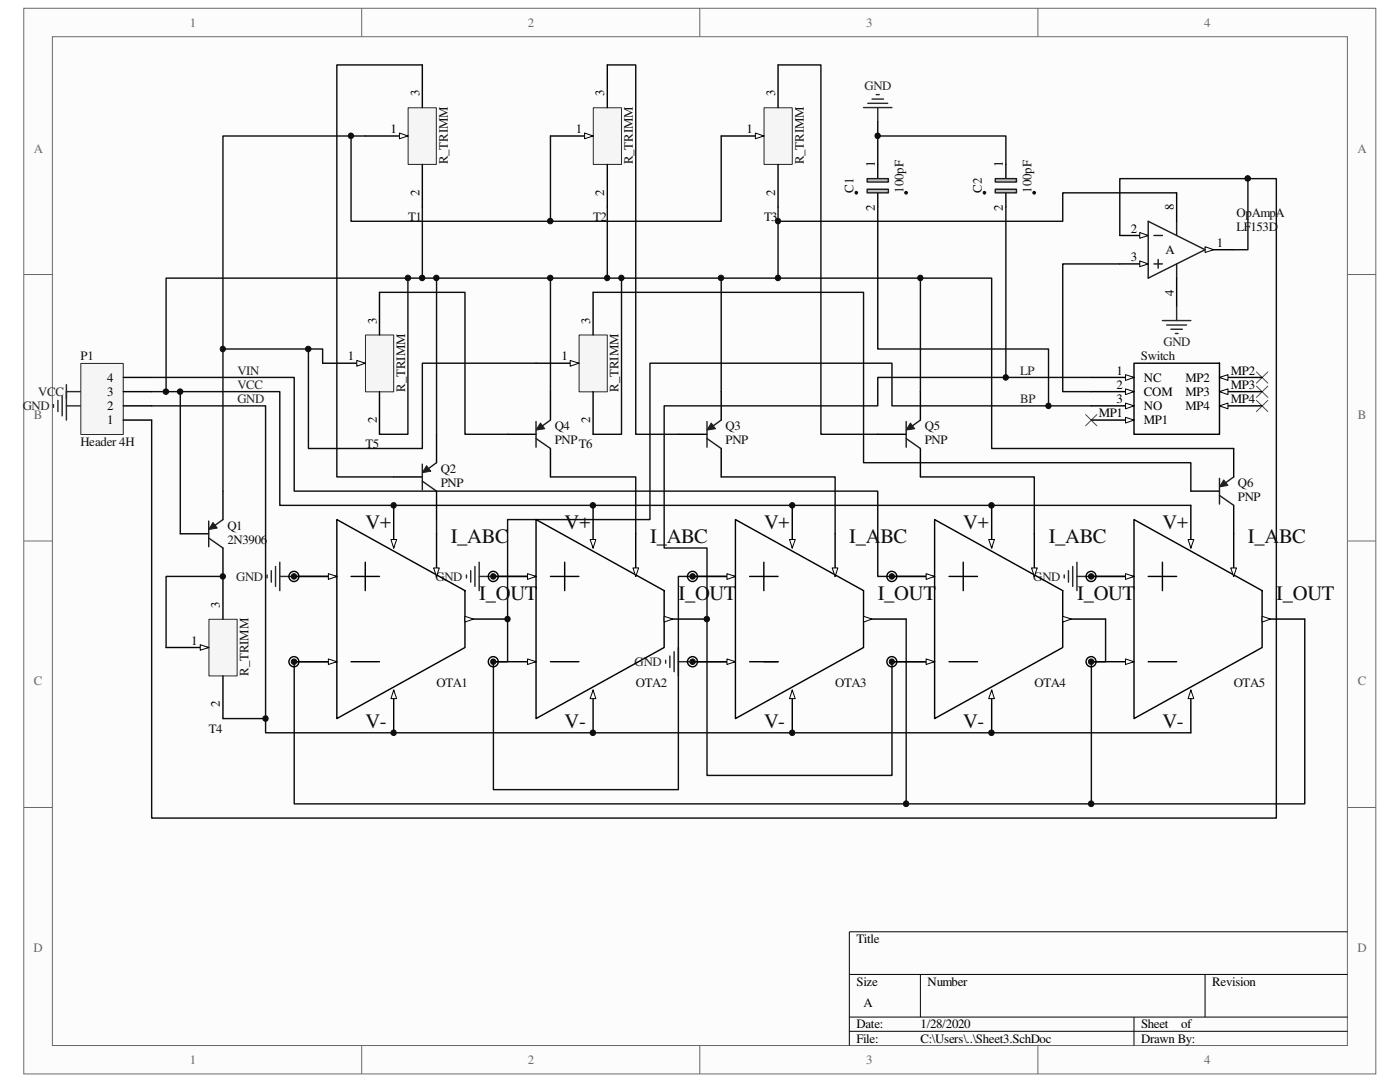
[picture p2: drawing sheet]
<svg xmlns="http://www.w3.org/2000/svg" width="279mm" height="216mm" viewBox="0 0 279 216" stroke-linecap="round" stroke-linejoin="round" font-family="sans-serif">
<path d="M4.8 1.7h269.8v212.6h-269.8z" fill="#fcfcfc"/>
<path d="M4.7 1.7h269.9v212.6h-269.9z" fill="none" stroke="#6a6a6a" stroke-width=".2"/>
<path d="M10.5 7.4h258.4v201.2h-258.4z" fill="#fcfcfc"/>
<g fill="none" stroke="#6a6a6a" stroke-width=".2">
<path d="M10.5 7.3h258.4v201.3h-258.4zM72.2 1.6v5.7M139.7 1.6v5.7M207.1 1.6v5.7M4.7 54.8h5.7M268.9 54.8h5.7M4.7 107.9h5.7M268.9 107.9h5.7M4.7 161.1h5.7M268.9 161.1h5.7M72.2 208.6v5.7M139.7 208.6v5.7"/>
<path d="M207.1 208.6v5.7"/>
</g>
<path d="M169.5 194.4h99.4M183.7 194.4v8.5M240.5 194.4v8.5M268.9 185.9h-99.4v22.7M169.5 202.9h99.4M169.5 205.8h99.4M226.3 202.9v5.7" fill="none" stroke="#000" stroke-width=".2"/>
<path d="M223.5 47h5.7" fill="none" stroke="#000" stroke-width=".28"/>
<path d="M227.5 46.4l1.7 .6-1.7 .5z" fill="#fcfcfc"/>
<path d="M227.5 46.4l1.7 .6-1.7 .5z" fill="none" stroke="#000" stroke-width=".2"/>
<path d="M223.5 52.7h5.7" fill="none" stroke="#000" stroke-width=".28"/>
<path d="M227.5 52.1l1.7 .6-1.7 .5z" fill="#fcfcfc"/>
<path d="M227.5 52.1l1.7 .6-1.7 .5z" fill="none" stroke="#000" stroke-width=".2"/>
<path d="M240.5 49.8h5.7" fill="none" stroke="#000" stroke-width=".28"/>
<path d="M240.5 49.2l1.7 .6-1.7 .6z" fill="#fcfcfc"/>
<path d="M240.5 49.2l1.7 .6-1.7 .6z" fill="none" stroke="#000" stroke-width=".2"/>
<path d="M229.2 44.2l11.3 5.6-11.3 5.7zM230.3 47h1.7M230.3 52.7h1.7M231.1 51.8v1.7M234.8 44.2v2.8M234.8 52.7v2.8M41.7 104v5.1M41.7 107.4l2.8 1.9M44.5 103.7l-2 1.4" fill="none" stroke="#1c1c1c" stroke-width=".28"/>
<path d="M234.8 38.5v5.7M234.8 55.5v5.7M44.5 98v5.7M36 106.5h5.7M44.5 109.3v5.7" fill="none" stroke="#000" stroke-width=".28"/>
<path d="M42.5 104.3l.8 1.1-1.6 .3z" fill="#1c1c1c"/>
<path d="M42.5 104.3l.8 1.1-1.6 .3z" fill="none" stroke="#1c1c1c" stroke-width=".2"/>
<path d="M70.1 27.1v17.1h39.8v-17.1M143.9 27.1v17.1h-34M36 78.1v28.4M44.5 115h-11.4v14.2" fill="none" stroke="#0e0e0e" stroke-width=".28"/>
<path d="M11.6 79.9v2.2M12.4 79v4M13.3 76.8v7M13.3 78.1h2.8M10.7 80.7v.6M13.3 81h2.8" fill="none" stroke="#262626" stroke-width=".28"/>
<path d="M175.2 32.8v2.8M175.2 38.5v2.8" fill="none" stroke="#000" stroke-width=".28"/>
<path d="M173.1 37.8h4.2v.7h-4.2z" fill-rule="evenodd" fill="#c0c0c0"/>
<path d="M173.1 37.8h4.2v.7h-4.2z" fill="none" stroke="#1c1c1c" stroke-width=".28"/>
<path d="M173.1 35.6h4.2v.7h-4.2z" fill-rule="evenodd" fill="#c0c0c0"/>
<path d="M173.1 35.6h4.2v.7h-4.2z" fill="none" stroke="#1c1c1c" stroke-width=".28"/>
<circle cx="170.9" cy="38.5" r=".27" fill="#0e0e0e"/>
<circle cx="170.9" cy="38.5" r=".27" fill="none" stroke="#0e0e0e" stroke-width=".2"/>
<circle cx="180.8" cy="38.5" r=".27" fill="#0e0e0e"/>
<circle cx="180.8" cy="38.5" r=".27" fill="none" stroke="#0e0e0e" stroke-width=".2"/>
<path d="M200.7 32.8v2.8M200.7 38.5v2.8" fill="none" stroke="#000" stroke-width=".28"/>
<path d="M198.6 37.8h4.3v.7h-4.3z" fill-rule="evenodd" fill="#c0c0c0"/>
<path d="M198.6 37.8h4.3v.7h-4.3z" fill="none" stroke="#1c1c1c" stroke-width=".28"/>
<path d="M198.6 35.6h4.3v.7h-4.3z" fill-rule="evenodd" fill="#c0c0c0"/>
<path d="M198.6 35.6h4.3v.7h-4.3z" fill="none" stroke="#1c1c1c" stroke-width=".28"/>
<circle cx="196.5" cy="38.5" r=".27" fill="#0e0e0e"/>
<circle cx="196.5" cy="38.5" r=".27" fill="none" stroke="#0e0e0e" stroke-width=".2"/>
<circle cx="206.4" cy="38.5" r=".28" fill="#0e0e0e"/>
<circle cx="206.4" cy="38.5" r=".28" fill="none" stroke="#0e0e0e" stroke-width=".2"/>
<path d="M174 19.8h2.3M174.9 18.9h.6M172.3 21.5h5.7M173.2 20.6h4M175.2 21.5v2.8M232 64h5.7M232.8 64.9h4M233.7 65.7h2.3M234.6 66.5h.5M234.8 61.2v2.8" fill="none" stroke="#262626" stroke-width=".28"/>
<path d="M72.9 27.1h-28.4v70.9M175.2 27.1h25.5v5.7M175.2 24.3v8.5M234.8 38.5h-22.7v5.7h-56.8M84.3 41.3v14.2M121.2 41.3v14.2M223.5 52.7h-11.4v25.4h5.7M33.1 78.1v-22.6h110.8v22.6" fill="none" stroke="#0e0e0e" stroke-width=".28"/>
<path d="M250.7 74.2l2.3 2.3M250.7 77l2.3 2.3M250.7 79.9l2.3 2.2M253 74.2l-2.3 2.3M253 77l-2.3 2.3M253 79.9l-2.3 2.2M216.7 82.7l2.2 2.3M218.9 82.7l-2.2 2.3" fill="none" stroke="#4c4c4c" stroke-width=".2"/>
<path d="M217.8 75.3h8.5M226.3 72.5h17.1v14.2h-17.1z" fill="none" stroke="#000" stroke-width=".28"/>
<path d="M224.6 74.8l1.7 .5-1.7 .6z" fill="#fcfcfc"/>
<path d="M224.6 74.8l1.7 .5-1.7 .6z" fill="none" stroke="#000" stroke-width=".2"/>
<path d="M217.8 78.1h8.5" fill="none" stroke="#000" stroke-width=".28"/>
<path d="M224.6 77.6l1.7 .5-1.7 .6z" fill="#fcfcfc"/>
<path d="M224.6 77.6l1.7 .5-1.7 .6z" fill="none" stroke="#000" stroke-width=".2"/>
<path d="M217.8 81h8.5" fill="none" stroke="#000" stroke-width=".28"/>
<path d="M224.6 80.4l1.7 .6-1.7 .6z" fill="#fcfcfc"/>
<path d="M224.6 80.4l1.7 .6-1.7 .6z" fill="none" stroke="#000" stroke-width=".2"/>
<path d="M217.8 83.8h8.5" fill="none" stroke="#000" stroke-width=".28"/>
<path d="M224.6 83.3l1.7 .5-1.7 .6z" fill="#fcfcfc"/>
<path d="M224.6 83.3l1.7 .5-1.7 .6z" fill="none" stroke="#000" stroke-width=".2"/>
<path d="M243.4 75.3h8.5" fill="none" stroke="#000" stroke-width=".28"/>
<path d="M243.4 75.3l1.7-.5v1.1z" fill="#fcfcfc"/>
<path d="M243.4 75.3l1.7-.5v1.1z" fill="none" stroke="#000" stroke-width=".2"/>
<path d="M243.4 78.1h8.5" fill="none" stroke="#000" stroke-width=".28"/>
<path d="M243.4 78.1l1.7-.5v1.1z" fill="#fcfcfc"/>
<path d="M243.4 78.1l1.7-.5v1.1z" fill="none" stroke="#000" stroke-width=".2"/>
<path d="M243.4 81h8.5" fill="none" stroke="#000" stroke-width=".28"/>
<path d="M243.4 81l1.7-.6v1.2z" fill="#fcfcfc"/>
<path d="M243.4 81l1.7-.6v1.2z" fill="none" stroke="#000" stroke-width=".2"/>
<path d="M16.2 72.6h8.4v14.1h-8.4z" fill="#f5f5f5"/>
<path d="M16.1 72.5h8.5v14.2h-8.5z" fill="none" stroke="#262626" stroke-width=".2"/>
<path d="M24.6 78.1h5.7M24.6 75.3h5.7M24.6 83.8h5.7M24.6 81h5.7" fill="none" stroke="#000" stroke-width=".28"/>
<path d="M249 35.6v14.2h-2.8M223.5 47v-11.4h31.2v127.6h-224.4v-79.4" fill="none" stroke="#0e0e0e" stroke-width=".28"/>
<path d="M81.5 21.5h5.6v11.3h-5.6z" fill="#f5f5f5"/>
<path d="M81.4 21.5h5.7v11.3h-5.7z" fill="none" stroke="#262626" stroke-width=".2"/>
<path d="M84.3 13v8.5M72.9 27.1h8.5M84.3 32.8v8.5" fill="none" stroke="#000" stroke-width=".28"/>
<path d="M79.7 26.5l1.7 .6-1.7 .6z" fill="#fcfcfc"/>
<path d="M79.7 26.5l1.7 .6-1.7 .6z" fill="none" stroke="#000" stroke-width=".2"/>
<path d="M118.4 21.5h5.6v11.3h-5.6z" fill="#f5f5f5"/>
<path d="M118.4 21.5h5.6v11.3h-5.6z" fill="none" stroke="#262626" stroke-width=".2"/>
<path d="M121.2 13v8.5M109.9 27.1h8.5M121.2 32.8v8.5" fill="none" stroke="#000" stroke-width=".28"/>
<path d="M116.7 26.5l1.7 .6-1.7 .6z" fill="#fcfcfc"/>
<path d="M116.7 26.5l1.7 .6-1.7 .6z" fill="none" stroke="#000" stroke-width=".2"/>
<path d="M152.5 21.5h5.6v11.3h-5.6z" fill="#f5f5f5"/>
<path d="M152.5 21.5h5.6v11.3h-5.6z" fill="none" stroke="#262626" stroke-width=".2"/>
<path d="M155.3 13v8.5M143.9 27.1h8.5M155.3 32.8v8.5" fill="none" stroke="#000" stroke-width=".28"/>
<path d="M150.7 26.5l1.7 .6-1.7 .6z" fill="#fcfcfc"/>
<path d="M150.7 26.5l1.7 .6-1.7 .6z" fill="none" stroke="#000" stroke-width=".2"/>
<path d="M41.7 123.6h5.6v11.3h-5.6z" fill="#f5f5f5"/>
<path d="M41.7 123.6h5.6v11.3h-5.6z" fill="none" stroke="#262626" stroke-width=".2"/>
<path d="M44.5 115v8.5M33.1 129.2h8.6M44.5 134.9v8.5" fill="none" stroke="#000" stroke-width=".28"/>
<path d="M40 128.7l1.7 .5-1.7 .6z" fill="#fcfcfc"/>
<path d="M40 128.7l1.7 .5-1.7 .6z" fill="none" stroke="#000" stroke-width=".2"/>
<path d="M78.6 95.2h5.7M87.1 86.7v5.6M87.1 98v5.7" fill="none" stroke="#000" stroke-width=".28"/>
<path d="M84.3 92.6v5.1M84.3 96l2.8 2M87.1 92.3l-2 1.5" fill="none" stroke="#1c1c1c" stroke-width=".28"/>
<path d="M85.1 92.9l.9 1.1-1.7 .3z" fill="#1c1c1c"/>
<path d="M85.1 92.9l.9 1.1-1.7 .3z" fill="none" stroke="#1c1c1c" stroke-width=".2"/>
<path d="M143.9 78.1v5.7M135.4 86.7h5.7M143.9 89.5v5.7" fill="none" stroke="#000" stroke-width=".28"/>
<path d="M141.1 84.1v5.1M141.1 87.5l2.8 2M143.9 83.8l-2 1.5" fill="none" stroke="#1c1c1c" stroke-width=".28"/>
<path d="M141.9 84.4l.9 1.2-1.7 .2z" fill="#1c1c1c"/>
<path d="M141.9 84.4l.9 1.2-1.7 .2z" fill="none" stroke="#1c1c1c" stroke-width=".2"/>
<path d="M183.7 78.1v5.7M175.2 86.7h5.6M183.7 89.5v5.7" fill="none" stroke="#000" stroke-width=".28"/>
<path d="M180.8 84.1v5.1M180.8 87.5l2.9 2M183.7 83.8l-2 1.5" fill="none" stroke="#1c1c1c" stroke-width=".28"/>
<path d="M181.7 84.4l.8 1.2-1.7 .2z" fill="#1c1c1c"/>
<path d="M181.7 84.4l.8 1.2-1.7 .2z" fill="none" stroke="#1c1c1c" stroke-width=".2"/>
<path d="M121.2 13h5.7v73.7h8.5M155.3 13h8.5v73.7h11.4M87.1 55.5v31.2M155.3 55.5h28.4v22.6M155.3 41.3v14.2h-11.4M200.7 41.3v34h17.1M30.3 81h22.7v62.4h-8.5M152.4 132h2.9" fill="none" stroke="#0e0e0e" stroke-width=".28"/>
<path d="M109.9 78.1v5.7M101.3 86.7h5.7M109.9 89.5v5.7" fill="none" stroke="#000" stroke-width=".28"/>
<path d="M107 84.1v5.1M107 87.5l2.9 2M109.9 83.8l-2 1.5" fill="none" stroke="#1c1c1c" stroke-width=".28"/>
<path d="M107.9 84.4l.8 1.2-1.7 .2z" fill="#1c1c1c"/>
<path d="M107.9 84.4l.8 1.2-1.7 .2z" fill="none" stroke="#1c1c1c" stroke-width=".2"/>
<path d="M237.7 98h5.7M246.2 89.5v5.7M246.2 100.8v5.7" fill="none" stroke="#000" stroke-width=".28"/>
<path d="M243.4 95.5v5.1M243.4 98.8l2.8 2M246.2 95.2l-2 1.4" fill="none" stroke="#1c1c1c" stroke-width=".28"/>
<path d="M244.2 95.8l.9 1.1-1.7 .3z" fill="#1c1c1c"/>
<path d="M244.2 95.8l.9 1.1-1.7 .3z" fill="none" stroke="#1c1c1c" stroke-width=".2"/>
<path d="M73 66.9h5.6v11.3h-5.6z" fill="#f5f5f5"/>
<path d="M72.9 66.8h5.7v11.4h-5.7z" fill="none" stroke="#262626" stroke-width=".2"/>
<path d="M75.7 58.3v8.5M64.4 72.5h8.5M75.7 78.1v8.6" fill="none" stroke="#000" stroke-width=".28"/>
<path d="M71.2 71.9l1.7 .6-1.7 .6z" fill="#fcfcfc"/>
<path d="M71.2 71.9l1.7 .6-1.7 .6z" fill="none" stroke="#000" stroke-width=".2"/>
<path d="M115.6 66.9h5.6v11.3h-5.6z" fill="#f5f5f5"/>
<path d="M115.6 66.8h5.6v11.4h-5.6z" fill="none" stroke="#262626" stroke-width=".2"/>
<path d="M118.4 58.3v8.5M107 72.5h8.5M118.4 78.1v8.6" fill="none" stroke="#000" stroke-width=".28"/>
<path d="M113.8 71.9l1.7 .6-1.7 .6z" fill="#fcfcfc"/>
<path d="M113.8 71.9l1.7 .6-1.7 .6z" fill="none" stroke="#000" stroke-width=".2"/>
<g fill="none" stroke="#0e0e0e" stroke-width=".28">
<path d="M75.7 58.3h17.1v28.4h8.5M81.4 55.5v31.2h-5.7M124 55.5v31.2h-5.6M175.2 41.3v28.3h34.1v11.4h8.5M30.3 78.1h25.5v22.7h181.9M30.3 75.3h28.4v22.7h116.5v17h11.3M44.5 69.6h19.9v2.9M61.6 69.6v19.9h22.7v-17h22.7M200.7 75.3h-25.5v5.7h-42.7v28.3h8.6v45.4h36.9v-22.7h8.5M209.3 81h-31.3v-8.5h-48.3v31.2h-28.4v28.3h-2.8v25.6h36.9v-42.6h11.4M58.7 115h8.5M98.5 115h8.5"/>
<path d="M217.8 115h8.5M138.3 132h8.5M180.8 123.5v36.9M220.6 123.5v8.5h-2.8v28.4M260.4 123.5v36.9h-201.7v-28.4h8.5M53 143.4v2.8h184.7"/>
</g>
<g fill="none" stroke="#262626" stroke-width=".28">
<path d="M53.3 114.7v.6M54.1 113.9v2.3M55 113v4M55.8 112.2v5.7M55.8 115h2.9M93.1 114.7v.6M93.9 113.9v2.3M94.8 113v4M95.6 115h2.9M95.6 112.2v5.7M212.4 114.7v.6M213.2 113.9v2.3"/>
<path d="M214.1 113v4M214.9 115h2.9M214.9 112.2v5.7M132.8 131.7v.6M133.7 130.9v2.3M134.5 130v4M135.4 129.2v5.7M135.4 132h2.9"/>
</g>
<path d="M58.7 115h8.5M67.2 103.7l25.6 14.2v11.3l-25.6 14.2z" fill="none" stroke="#000" stroke-width=".28"/>
<path d="M65.5 114.5l1.7 .5-1.7 .6z" fill="#fcfcfc"/>
<path d="M65.5 114.5l1.7 .5-1.7 .6z" fill="none" stroke="#000" stroke-width=".2"/>
<path d="M58.7 132h8.5" fill="none" stroke="#000" stroke-width=".28"/>
<path d="M65.5 131.5l1.7 .5-1.7 .6z" fill="#fcfcfc"/>
<path d="M65.5 131.5l1.7 .5-1.7 .6z" fill="none" stroke="#000" stroke-width=".2"/>
<path d="M92.8 123.5h8.5" fill="none" stroke="#000" stroke-width=".28"/>
<path d="M92.8 123l1.7 .5-1.7 .6z" fill="#fcfcfc"/>
<path d="M92.8 123l1.7 .5-1.7 .6z" fill="none" stroke="#000" stroke-width=".2"/>
<path d="M78.6 100.8v8.5" fill="none" stroke="#000" stroke-width=".28"/>
<path d="M78 107.7h1.2l-.6 1.6z" fill="#fcfcfc"/>
<path d="M78 107.7h1.2l-.6 1.6z" fill="none" stroke="#000" stroke-width=".2"/>
<path d="M78.6 137.7v8.5" fill="none" stroke="#000" stroke-width=".28"/>
<path d="M78.6 137.7l.6 1.7h-1.2z" fill="#fcfcfc"/>
<path d="M78.6 137.7l.6 1.7h-1.2z" fill="none" stroke="#000" stroke-width=".2"/>
<path d="M70.1 115h5.6M72.9 112.2v5.7M87.1 106.5v8.5M70.1 132h5.6" fill="none" stroke="#000" stroke-width=".28"/>
<path d="M86.5 113.3h1.2l-.6 1.7z" fill="#fcfcfc"/>
<path d="M86.5 113.3h1.2l-.6 1.7z" fill="none" stroke="#000" stroke-width=".2"/>
<g fill="none" stroke="#000" stroke-width=".28">
<path d="M98.5 115h8.5M107 103.7l25.5 14.2v11.3l-25.5 14.2z"/>
<circle cx="58.6" cy="115" r="1"/>
<circle cx="58.6" cy="132" r="1"/>
</g>
<path d="M105.3 114.5l1.7 .5-1.7 .6z" fill="#fcfcfc"/>
<path d="M105.3 114.5l1.7 .5-1.7 .6z" fill="none" stroke="#000" stroke-width=".2"/>
<path d="M98.5 132h8.5" fill="none" stroke="#000" stroke-width=".28"/>
<path d="M105.3 131.5l1.7 .5-1.7 .6z" fill="#fcfcfc"/>
<path d="M105.3 131.5l1.7 .5-1.7 .6z" fill="none" stroke="#000" stroke-width=".2"/>
<path d="M132.5 123.5h8.6" fill="none" stroke="#000" stroke-width=".28"/>
<path d="M132.5 123l1.8 .5-1.8 .6z" fill="#fcfcfc"/>
<path d="M132.5 123l1.8 .5-1.8 .6z" fill="none" stroke="#000" stroke-width=".2"/>
<path d="M118.4 100.8v8.5" fill="none" stroke="#000" stroke-width=".28"/>
<path d="M117.8 107.7h1.1l-.5 1.6z" fill="#fcfcfc"/>
<path d="M117.8 107.7h1.1l-.5 1.6z" fill="none" stroke="#000" stroke-width=".2"/>
<path d="M118.4 137.7v8.5" fill="none" stroke="#000" stroke-width=".28"/>
<path d="M118.4 137.7l.5 1.7h-1.1z" fill="#fcfcfc"/>
<path d="M118.4 137.7l.5 1.7h-1.1z" fill="none" stroke="#000" stroke-width=".2"/>
<path d="M109.9 115h5.6M112.7 112.2v5.7M126.9 106.5v8.5M109.9 132h5.6" fill="none" stroke="#000" stroke-width=".28"/>
<path d="M126.3 113.3h1.2l-.6 1.7z" fill="#fcfcfc"/>
<path d="M126.3 113.3h1.2l-.6 1.7z" fill="none" stroke="#000" stroke-width=".2"/>
<g fill="none" stroke="#000" stroke-width=".28">
<path d="M138.3 115h8.5M146.8 103.7l25.5 14.2v11.3l-25.5 14.2z"/>
<circle cx="98.4" cy="115" r="1.01"/>
<circle cx="98.4" cy="132" r="1.01"/>
</g>
<path d="M145.1 114.5l1.7 .5-1.7 .6z" fill="#fcfcfc"/>
<path d="M145.1 114.5l1.7 .5-1.7 .6z" fill="none" stroke="#000" stroke-width=".2"/>
<path d="M138.3 132h8.5" fill="none" stroke="#000" stroke-width=".28"/>
<path d="M145.1 131.5l1.7 .5-1.7 .6z" fill="#fcfcfc"/>
<path d="M145.1 131.5l1.7 .5-1.7 .6z" fill="none" stroke="#000" stroke-width=".2"/>
<path d="M172.3 123.5h8.5" fill="none" stroke="#000" stroke-width=".28"/>
<path d="M172.3 123l1.7 .5-1.7 .6z" fill="#fcfcfc"/>
<path d="M172.3 123l1.7 .5-1.7 .6z" fill="none" stroke="#000" stroke-width=".2"/>
<path d="M158.1 100.8v8.5" fill="none" stroke="#000" stroke-width=".28"/>
<path d="M157.6 107.7h1.1l-.6 1.6z" fill="#fcfcfc"/>
<path d="M157.6 107.7h1.1l-.6 1.6z" fill="none" stroke="#000" stroke-width=".2"/>
<path d="M158.1 137.7v8.5" fill="none" stroke="#000" stroke-width=".28"/>
<path d="M158.1 137.7l.6 1.7h-1.1z" fill="#fcfcfc"/>
<path d="M158.1 137.7l.6 1.7h-1.1z" fill="none" stroke="#000" stroke-width=".2"/>
<path d="M149.6 115h5.7M152.4 112.2v5.7M166.7 106.5v8.5M149.6 132h5.7" fill="none" stroke="#000" stroke-width=".28"/>
<path d="M166.1 113.3h1.1l-.5 1.7z" fill="#fcfcfc"/>
<path d="M166.1 113.3h1.1l-.5 1.7z" fill="none" stroke="#000" stroke-width=".2"/>
<g fill="none" stroke="#000" stroke-width=".28">
<path d="M178 115h8.5M186.5 103.7l25.6 14.2v11.3l-25.6 14.2z"/>
<circle cx="138.2" cy="115" r="1"/>
<circle cx="138.2" cy="132" r="1"/>
</g>
<path d="M184.8 114.5l1.7 .5-1.7 .6z" fill="#fcfcfc"/>
<path d="M184.8 114.5l1.7 .5-1.7 .6z" fill="none" stroke="#000" stroke-width=".2"/>
<path d="M178 132h8.5" fill="none" stroke="#000" stroke-width=".28"/>
<path d="M184.8 131.5l1.7 .5-1.7 .6z" fill="#fcfcfc"/>
<path d="M184.8 131.5l1.7 .5-1.7 .6z" fill="none" stroke="#000" stroke-width=".2"/>
<path d="M212.1 123.5h8.5" fill="none" stroke="#000" stroke-width=".28"/>
<path d="M212.1 123l1.7 .5-1.7 .6z" fill="#fcfcfc"/>
<path d="M212.1 123l1.7 .5-1.7 .6z" fill="none" stroke="#000" stroke-width=".2"/>
<path d="M197.9 100.8v8.5" fill="none" stroke="#000" stroke-width=".28"/>
<path d="M197.3 107.7h1.2l-.6 1.6z" fill="#fcfcfc"/>
<path d="M197.3 107.7h1.2l-.6 1.6z" fill="none" stroke="#000" stroke-width=".2"/>
<path d="M197.9 137.7v8.5" fill="none" stroke="#000" stroke-width=".28"/>
<path d="M197.9 137.7l.6 1.7h-1.2z" fill="#fcfcfc"/>
<path d="M197.9 137.7l.6 1.7h-1.2z" fill="none" stroke="#000" stroke-width=".2"/>
<path d="M189.4 115h5.7M192.2 112.2v5.7M206.4 106.5v8.5M189.4 132h5.7" fill="none" stroke="#000" stroke-width=".28"/>
<path d="M205.9 113.3h1.1l-.6 1.7z" fill="#fcfcfc"/>
<path d="M205.9 113.3h1.1l-.6 1.7z" fill="none" stroke="#000" stroke-width=".2"/>
<g fill="none" stroke="#000" stroke-width=".28">
<path d="M217.8 115h8.5M226.3 103.7l25.6 14.2v11.3l-25.6 14.2z"/>
<circle cx="178" cy="115" r="1.01"/>
<circle cx="178" cy="132" r="1.01"/>
</g>
<path d="M224.6 114.5l1.7 .5-1.7 .6z" fill="#fcfcfc"/>
<path d="M224.6 114.5l1.7 .5-1.7 .6z" fill="none" stroke="#000" stroke-width=".2"/>
<path d="M217.8 132h8.5" fill="none" stroke="#000" stroke-width=".28"/>
<path d="M224.6 131.5l1.7 .5-1.7 .6z" fill="#fcfcfc"/>
<path d="M224.6 131.5l1.7 .5-1.7 .6z" fill="none" stroke="#000" stroke-width=".2"/>
<path d="M251.9 123.5h8.5" fill="none" stroke="#000" stroke-width=".28"/>
<path d="M251.9 123l1.7 .5-1.7 .6z" fill="#fcfcfc"/>
<path d="M251.9 123l1.7 .5-1.7 .6z" fill="none" stroke="#000" stroke-width=".2"/>
<path d="M237.7 100.8v8.5" fill="none" stroke="#000" stroke-width=".28"/>
<path d="M237.1 107.7h1.2l-.6 1.6z" fill="#fcfcfc"/>
<path d="M237.1 107.7h1.2l-.6 1.6z" fill="none" stroke="#000" stroke-width=".2"/>
<path d="M237.7 137.7v8.5" fill="none" stroke="#000" stroke-width=".28"/>
<path d="M237.7 137.7l.6 1.7h-1.2z" fill="#fcfcfc"/>
<path d="M237.7 137.7l.6 1.7h-1.2z" fill="none" stroke="#000" stroke-width=".2"/>
<path d="M229.2 115h5.6M232 112.2v5.7M246.2 106.5v8.5M229.2 132h5.6" fill="none" stroke="#000" stroke-width=".28"/>
<path d="M245.6 113.3h1.2l-.6 1.7z" fill="#fcfcfc"/>
<path d="M245.6 113.3h1.2l-.6 1.7z" fill="none" stroke="#000" stroke-width=".2"/>
<g fill="none" stroke="#000" stroke-width=".28">
<circle cx="217.7" cy="115" r="1"/>
<circle cx="217.7" cy="132" r="1"/>
</g>
<path d="M84.3 13h-17.1v82.2h11.4M109.9 55.5v22.6M118.4 58.3h53.9v34h65.4v5.7M183.7 55.5h14.2v34h48.3M109.9 95.2h17v11.3M143.9 95.2h22.8v11.3M183.7 95.2h22.7v11.3M87.1 103.7v2.8" fill="none" stroke="#0e0e0e" stroke-width=".28"/>
<circle cx="33.1" cy="78.1" r=".55" fill="#0e0e0e"/>
<circle cx="33.1" cy="78.1" r=".55" fill="none" stroke="#0e0e0e" stroke-width=".2"/>
<circle cx="35.9" cy="78.1" r=".55" fill="#0e0e0e"/>
<circle cx="35.9" cy="78.1" r=".55" fill="none" stroke="#0e0e0e" stroke-width=".2"/>
<circle cx="44.5" cy="115" r=".54" fill="#0e0e0e"/>
<circle cx="44.5" cy="115" r=".54" fill="none" stroke="#0e0e0e" stroke-width=".2"/>
<circle cx="44.5" cy="69.6" r=".54" fill="#0e0e0e"/>
<circle cx="44.5" cy="69.6" r=".54" fill="none" stroke="#0e0e0e" stroke-width=".2"/>
<circle cx="53" cy="143.4" r=".54" fill="#0e0e0e"/>
<circle cx="53" cy="143.4" r=".54" fill="none" stroke="#0e0e0e" stroke-width=".2"/>
<circle cx="58.7" cy="132" r=".55" fill="#0e0e0e"/>
<circle cx="58.7" cy="132" r=".55" fill="none" stroke="#0e0e0e" stroke-width=".2"/>
<circle cx="58.7" cy="115" r=".55" fill="#0e0e0e"/>
<circle cx="58.7" cy="115" r=".55" fill="none" stroke="#0e0e0e" stroke-width=".2"/>
<circle cx="61.5" cy="69.6" r=".55" fill="#0e0e0e"/>
<circle cx="61.5" cy="69.6" r=".55" fill="none" stroke="#0e0e0e" stroke-width=".2"/>
<circle cx="70" cy="27.1" r=".55" fill="#0e0e0e"/>
<circle cx="70" cy="27.1" r=".55" fill="none" stroke="#0e0e0e" stroke-width=".2"/>
<circle cx="78.5" cy="146.2" r=".54" fill="#0e0e0e"/>
<circle cx="78.5" cy="146.2" r=".54" fill="none" stroke="#0e0e0e" stroke-width=".2"/>
<circle cx="78.5" cy="100.8" r=".53" fill="#0e0e0e"/>
<circle cx="78.5" cy="100.8" r=".53" fill="none" stroke="#0e0e0e" stroke-width=".2"/>
<circle cx="81.4" cy="55.5" r=".55" fill="#0e0e0e"/>
<circle cx="81.4" cy="55.5" r=".55" fill="none" stroke="#0e0e0e" stroke-width=".2"/>
<circle cx="84.2" cy="55.5" r=".55" fill="#0e0e0e"/>
<circle cx="84.2" cy="55.5" r=".55" fill="none" stroke="#0e0e0e" stroke-width=".2"/>
<circle cx="87.1" cy="55.5" r=".55" fill="#0e0e0e"/>
<circle cx="87.1" cy="55.5" r=".55" fill="none" stroke="#0e0e0e" stroke-width=".2"/>
<circle cx="98.4" cy="132" r=".54" fill="#0e0e0e"/>
<circle cx="98.4" cy="132" r=".54" fill="none" stroke="#0e0e0e" stroke-width=".2"/>
<circle cx="98.4" cy="115" r=".54" fill="#0e0e0e"/>
<circle cx="98.4" cy="115" r=".54" fill="none" stroke="#0e0e0e" stroke-width=".2"/>
<circle cx="101.3" cy="123.5" r=".54" fill="#0e0e0e"/>
<circle cx="101.3" cy="123.5" r=".54" fill="none" stroke="#0e0e0e" stroke-width=".2"/>
<circle cx="109.8" cy="55.5" r=".55" fill="#0e0e0e"/>
<circle cx="109.8" cy="55.5" r=".55" fill="none" stroke="#0e0e0e" stroke-width=".2"/>
<circle cx="109.8" cy="44.1" r=".55" fill="#0e0e0e"/>
<circle cx="109.8" cy="44.1" r=".55" fill="none" stroke="#0e0e0e" stroke-width=".2"/>
<circle cx="118.3" cy="146.2" r=".55" fill="#0e0e0e"/>
<circle cx="118.3" cy="146.2" r=".55" fill="none" stroke="#0e0e0e" stroke-width=".2"/>
<circle cx="118.3" cy="100.8" r=".55" fill="#0e0e0e"/>
<circle cx="118.3" cy="100.8" r=".55" fill="none" stroke="#0e0e0e" stroke-width=".2"/>
<circle cx="121.2" cy="55.5" r=".54" fill="#0e0e0e"/>
<circle cx="121.2" cy="55.5" r=".54" fill="none" stroke="#0e0e0e" stroke-width=".2"/>
<circle cx="124" cy="55.5" r=".54" fill="#0e0e0e"/>
<circle cx="124" cy="55.5" r=".54" fill="none" stroke="#0e0e0e" stroke-width=".2"/>
<circle cx="138.2" cy="132" r=".55" fill="#0e0e0e"/>
<circle cx="138.2" cy="132" r=".55" fill="none" stroke="#0e0e0e" stroke-width=".2"/>
<circle cx="138.2" cy="115" r=".55" fill="#0e0e0e"/>
<circle cx="138.2" cy="115" r=".55" fill="none" stroke="#0e0e0e" stroke-width=".2"/>
<circle cx="141.1" cy="123.5" r=".55" fill="#0e0e0e"/>
<circle cx="141.1" cy="123.5" r=".55" fill="none" stroke="#0e0e0e" stroke-width=".2"/>
<circle cx="143.9" cy="55.5" r=".55" fill="#0e0e0e"/>
<circle cx="143.9" cy="55.5" r=".55" fill="none" stroke="#0e0e0e" stroke-width=".2"/>
<circle cx="155.2" cy="55.5" r=".54" fill="#0e0e0e"/>
<circle cx="155.2" cy="55.5" r=".54" fill="none" stroke="#0e0e0e" stroke-width=".2"/>
<circle cx="155.2" cy="44.1" r=".54" fill="#0e0e0e"/>
<circle cx="155.2" cy="44.1" r=".54" fill="none" stroke="#0e0e0e" stroke-width=".2"/>
<circle cx="158.1" cy="146.2" r=".54" fill="#0e0e0e"/>
<circle cx="158.1" cy="146.2" r=".54" fill="none" stroke="#0e0e0e" stroke-width=".2"/>
<circle cx="158.1" cy="100.8" r=".53" fill="#0e0e0e"/>
<circle cx="158.1" cy="100.8" r=".53" fill="none" stroke="#0e0e0e" stroke-width=".2"/>
<circle cx="175.1" cy="27.1" r=".55" fill="#0e0e0e"/>
<circle cx="175.1" cy="27.1" r=".55" fill="none" stroke="#0e0e0e" stroke-width=".2"/>
<circle cx="178" cy="132" r=".54" fill="#0e0e0e"/>
<circle cx="178" cy="132" r=".54" fill="none" stroke="#0e0e0e" stroke-width=".2"/>
<circle cx="178" cy="115" r=".54" fill="#0e0e0e"/>
<circle cx="178" cy="115" r=".54" fill="none" stroke="#0e0e0e" stroke-width=".2"/>
<circle cx="180.8" cy="160.4" r=".55" fill="#0e0e0e"/>
<circle cx="180.8" cy="160.4" r=".55" fill="none" stroke="#0e0e0e" stroke-width=".2"/>
<circle cx="183.7" cy="55.5" r=".53" fill="#0e0e0e"/>
<circle cx="183.7" cy="55.5" r=".53" fill="none" stroke="#0e0e0e" stroke-width=".2"/>
<circle cx="197.9" cy="146.2" r=".55" fill="#0e0e0e"/>
<circle cx="197.9" cy="146.2" r=".55" fill="none" stroke="#0e0e0e" stroke-width=".2"/>
<circle cx="197.9" cy="100.8" r=".55" fill="#0e0e0e"/>
<circle cx="197.9" cy="100.8" r=".55" fill="none" stroke="#0e0e0e" stroke-width=".2"/>
<circle cx="200.7" cy="75.3" r=".54" fill="#0e0e0e"/>
<circle cx="200.7" cy="75.3" r=".54" fill="none" stroke="#0e0e0e" stroke-width=".2"/>
<circle cx="209.2" cy="81" r=".53" fill="#0e0e0e"/>
<circle cx="209.2" cy="81" r=".53" fill="none" stroke="#0e0e0e" stroke-width=".2"/>
<circle cx="217.8" cy="160.4" r=".56" fill="#0e0e0e"/>
<circle cx="217.8" cy="160.4" r=".56" fill="none" stroke="#0e0e0e" stroke-width=".2"/>
<circle cx="217.8" cy="132" r=".55" fill="#0e0e0e"/>
<circle cx="217.8" cy="132" r=".55" fill="none" stroke="#0e0e0e" stroke-width=".2"/>
<circle cx="217.8" cy="115" r=".55" fill="#0e0e0e"/>
<circle cx="217.8" cy="115" r=".55" fill="none" stroke="#0e0e0e" stroke-width=".2"/>
<circle cx="249" cy="35.6" r=".55" fill="#0e0e0e"/>
<circle cx="249" cy="35.6" r=".55" fill="none" stroke="#0e0e0e" stroke-width=".2"/>
<g font-size="4.1" fill="#0e0e0e">
<text x="72.9" y="105.6">V+</text>
<text x="112.7" y="105.6">V+</text>
<text x="152.5" y="105.6">V+</text>
<text x="192.2" y="105.6">V+</text>
<text x="232" y="105.6">V+</text>
<text x="90" y="108.4">I_ABC</text>
<text x="129.8" y="108.4">I_ABC</text>
<text x="169.5" y="108.4">I_ABC</text>
<text x="209.3" y="108.4">I_ABC</text>
<text x="249" y="108.4">I_ABC</text>
<text x="95.6" y="119.7">I_OUT</text>
<text x="135.4" y="119.7">I_OUT</text>
<text x="175.2" y="119.7">I_OUT</text>
<text x="215" y="119.7">I_OUT</text>
<text x="254.7" y="119.7">I_OUT</text>
<text x="72.9" y="145.2">V-</text>
<text x="112.7" y="145.2">V-</text>
<text x="152.5" y="145.2">V-</text>
<text x="192.2" y="145.2">V-</text>
<text x="232" y="145.2">V-</text>
</g>
<g font-size="2.6" fill="#696969">
<text x="37.9" y="5.3">1</text>
<text x="105.4" y="5.3">2</text>
<text x="172.8" y="5.3">3</text>
<text x="240.3" y="5.3">4</text>
<text x="6.7" y="30.4">A</text>
<text x="270.9" y="30.4">A</text>
<text x="6.8" y="83.6">B</text>
<text x="271" y="83.6">B</text>
<text x="6.8" y="136.8">C</text>
<text x="271" y="136.8">C</text>
<text x="6.7" y="189.9">D</text>
<text x="270.9" y="189.9">D</text>
<text x="37.9" y="212.3">1</text>
<text x="105.4" y="212.3">2</text>
<text x="172.8" y="212.3">3</text>
<text x="240.3" y="212.3">4</text>
</g>
<g font-size="2.6">
<text x="83.7" y="19.2" transform="rotate(-90 83.7 19.2)">3</text>
<text x="120.6" y="19.2" transform="rotate(-90 120.6 19.2)">3</text>
<text x="154.7" y="19.2" transform="rotate(-90 154.7 19.2)">3</text>
<text x="77.9" y="26.5">1</text>
<text x="114.9" y="26.5">1</text>
<text x="149" y="26.5">1</text>
<text x="174.6" y="33.4" transform="rotate(-90 174.6 33.4)">1</text>
<text x="200.2" y="33.4" transform="rotate(-90 200.2 33.4)">1</text>
<text x="83.7" y="39.1" transform="rotate(-90 83.7 39.1)">2</text>
<text x="120.6" y="39.1" transform="rotate(-90 120.6 39.1)">2</text>
<text x="154.7" y="39.1" transform="rotate(-90 154.7 39.1)">2</text>
<text x="234.3" y="41.9" transform="rotate(-90 234.3 41.9)">8</text>
<text x="174.6" y="42" transform="rotate(-90 174.6 42)">2</text>
<text x="200.2" y="42" transform="rotate(-90 200.2 42)">2</text>
<text x="225.7" y="46.4">2</text>
<text x="225.7" y="52.1">3</text>
<text x="232.6" y="50.7">A</text>
<text x="242.8" y="49.2">1</text>
<text x="234.3" y="59.1" transform="rotate(-90 234.3 59.1)">4</text>
<text x="75.2" y="64.6" transform="rotate(-90 75.2 64.6)">3</text>
<text x="117.8" y="64.6" transform="rotate(-90 117.8 64.6)">3</text>
<text x="69.4" y="71.9">1</text>
<text x="112.1" y="71.9">1</text>
<text x="21.4" y="76.2">4</text>
<text x="222.8" y="74.8">1</text>
<text x="222.8" y="77.6">2</text>
<text x="228.3" y="76.2">NC</text>
<text x="236.6" y="76.2">MP2</text>
<text x="245.7" y="74.8">MP2</text>
<text x="245.7" y="77.6">MP3</text>
<text x="21.4" y="81.8">2</text>
<text x="21.4" y="79">3</text>
<text x="219.3" y="83.3">MP1</text>
<text x="222.8" y="80.4">3</text>
<text x="228.3" y="79">COM</text>
<text x="228.3" y="81.8">NO</text>
<text x="236.6" y="79">MP3</text>
<text x="236.6" y="81.8">MP4</text>
<text x="245.7" y="80.4">MP4</text>
<text x="21.4" y="84.7">1</text>
<text x="75.2" y="84.4" transform="rotate(-90 75.2 84.4)">2</text>
<text x="117.8" y="84.4" transform="rotate(-90 117.8 84.4)">2</text>
<text x="228.3" y="84.7">MP1</text>
<text x="43.9" y="121.3" transform="rotate(-90 43.9 121.3)">3</text>
<text x="38.2" y="128.7">1</text>
<text x="43.9" y="141.1" transform="rotate(-90 43.9 141.1)">2</text>
<text x="170.9" y="188.2">Title</text>
<text x="170.9" y="196.7">Size</text>
<text x="185.1" y="196.7">Number</text>
<text x="241.9" y="196.7">Revision</text>
<text x="172.3" y="201">A</text>
<text x="170.9" y="205.2">Date:</text>
<text x="170.9" y="208">File:</text>
<text x="183.7" y="208">C:\Users\..\Sheet3.SchDoc</text>
<text x="183.7" y="205.2">1/28/2020</text>
<text x="227.8" y="205.2">Sheet</text>
<text x="227.8" y="208">Drawn By:</text>
<text x="235.7" y="205.2">of</text>
</g>
<g font-size="2.6" fill="#262626">
<text x="172.5" y="18">GND</text>
<text x="232.2" y="69.1">GND</text>
<text x="47.4" y="77.6">VCC</text>
<text x="47.4" y="74.8">VIN</text>
<text x="203.6" y="74.8">LP</text>
<text x="4.5" y="81.8">GND</text>
<text x="7.6" y="79">VCC</text>
<text x="47.4" y="80.4">GND</text>
<text x="203.6" y="80.4">BP</text>
<text x="47.1" y="115.9">GND</text>
<text x="86.9" y="115.9">GND</text>
<text x="206.2" y="115.9">GND</text>
<text x="126.7" y="132.9">GND</text>
</g>
<g font-size="2.6" fill="#0e0e0e">
<text x="89.4" y="32.8" transform="rotate(-90 89.4 32.8)">R_TRIMM</text>
<text x="126.3" y="32.8" transform="rotate(-90 126.3 32.8)">R_TRIMM</text>
<text x="160.4" y="32.8" transform="rotate(-90 160.4 32.8)">R_TRIMM</text>
<text x="170.3" y="38.5" transform="rotate(-90 170.3 38.5)">C1</text>
<text x="180.3" y="38.5" transform="rotate(-90 180.3 38.5)">100pF</text>
<text x="195.9" y="38.5" transform="rotate(-90 195.9 38.5)">C2</text>
<text x="205.9" y="38.5" transform="rotate(-90 205.9 38.5)">100pF</text>
<text x="81.4" y="44.2">T1</text>
<text x="118.4" y="44.2">T2</text>
<text x="152.5" y="44.2">T3</text>
<text x="246.8" y="43.3">OpAmpA</text>
<text x="246.8" y="46.1">LF153D</text>
<text x="16.1" y="71.9">P1</text>
<text x="227.7" y="71.9">Switch</text>
<text x="80.9" y="78.2" transform="rotate(-90 80.9 78.2)">R_TRIMM</text>
<text x="123.4" y="78.2" transform="rotate(-90 123.4 78.2)">R_TRIMM</text>
<text x="16.1" y="88.9">Header 4H</text>
<text x="72.9" y="89.5">T5</text>
<text x="110.7" y="85.8">Q4</text>
<text x="110.7" y="88.6">PNP</text>
<text x="115.5" y="89.5">T6</text>
<text x="144.8" y="85.8">Q3</text>
<text x="144.8" y="88.6">PNP</text>
<text x="184.6" y="85.8">Q5</text>
<text x="184.6" y="88.6">PNP</text>
<text x="88" y="94.3">Q2</text>
<text x="88" y="97.2">PNP</text>
<text x="247.1" y="97.2">Q6</text>
<text x="247.1" y="100">PNP</text>
<text x="45.4" y="105.7">Q1</text>
<text x="45.4" y="108.5">2N3906</text>
<text x="49.6" y="134.9" transform="rotate(-90 49.6 134.9)">R_TRIMM</text>
<text x="87.1" y="137.2">OTA1</text>
<text x="126.9" y="137.2">OTA2</text>
<text x="166.7" y="137.2">OTA3</text>
<text x="206.5" y="137.2">OTA4</text>
<text x="246.2" y="137.2">OTA5</text>
<text x="41.7" y="146.2">T4</text>
</g>
</svg>
